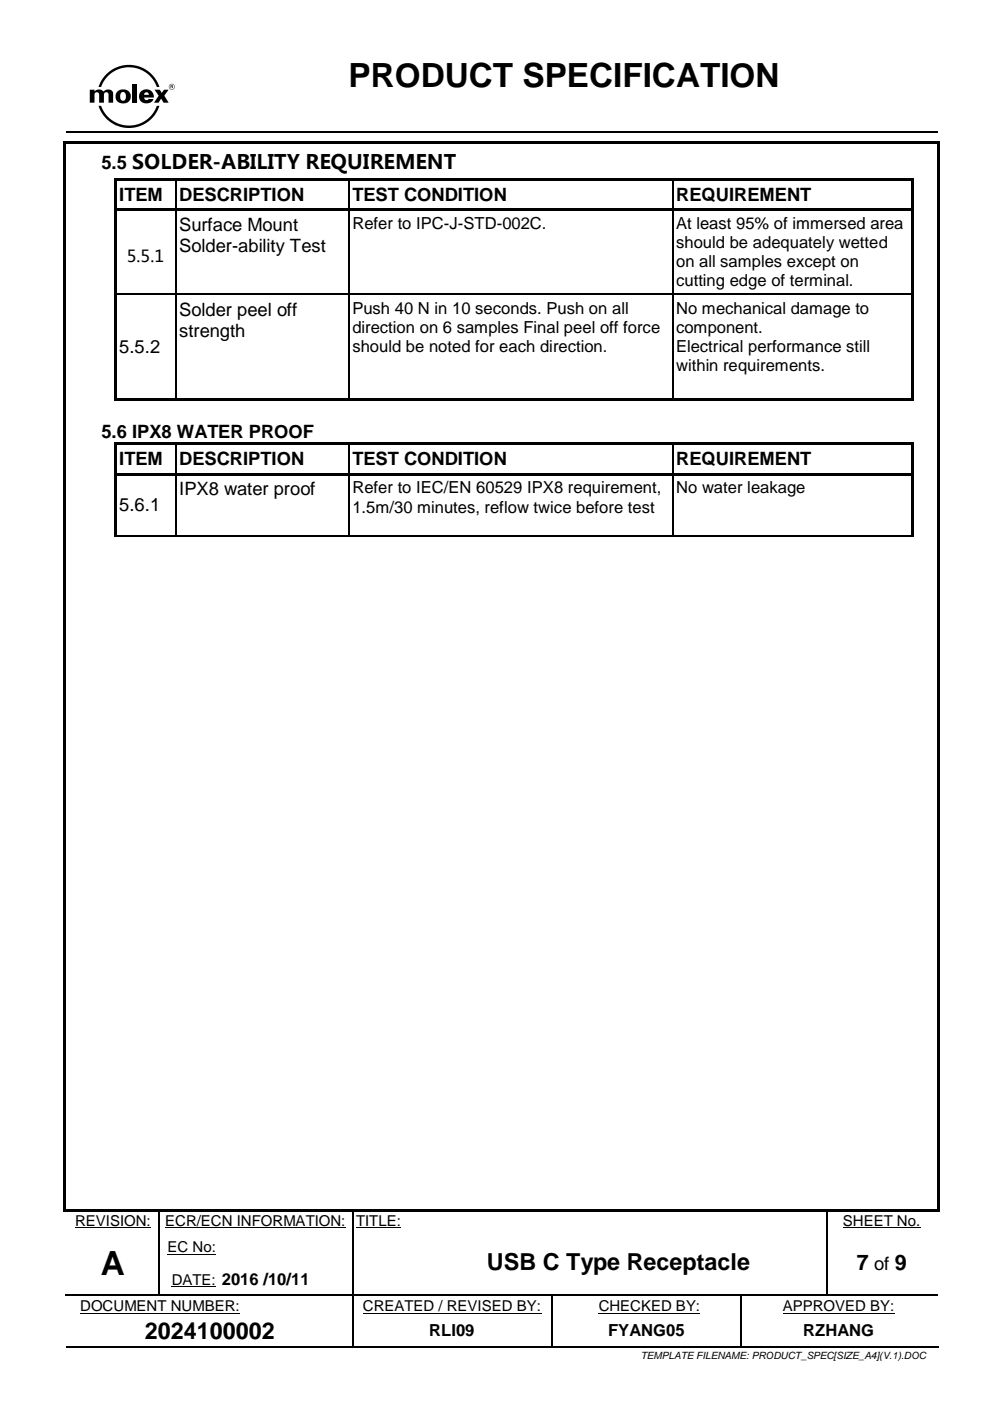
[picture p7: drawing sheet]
<svg xmlns="http://www.w3.org/2000/svg" width="210mm" height="297mm" viewBox="0 0 210 297" stroke-linecap="round" stroke-linejoin="round" font-family="sans-serif">
<path d="M14 27.9h184.7M14 256.4h19.5M33.8 256.4h40.8M74.9 256.4h11.9M87.1 256.4h88.2M175.6 256.4h22.7M74.7 279.2v6.1M116.9 279.2v6.1M14 285.5h60.6M74.9 285.5h41.8M117.1 285.5h39.9M157.3 285.5h41" fill="none" stroke="#000" stroke-width=".34"/>
<path d="M15.9 260.2h16.1M17 278.3h33.9M35 260.2h38.3M35.5 265.8h10.3M36.4 272.7h9.4M75.5 260.2h9.5M76.9 278.3h37.8M126.9 278.3h21.5M165.9 278.3h23.7M178.7 260.2h16.4" fill="none" stroke="#000" stroke-width=".21"/>
<g fill="#000">
<path d="M25.7 19.6l.2-.1a.74 .74 0 0 1 .7 .3 .74 .74 0 0 1 .1 .8 .62 .62 0 0 1-.6 .8 .62 .62 0 0 1-.6-.8v-.5zM24.8 19.4a1.59 1.59 0 0 0 1 2.5 1.59 1.59 0 0 0 1.9-1.8 1.71 1.71 0 0 0-2.9-.7z" fill-rule="evenodd"/>
<path d="M22.5 15.8a6.8 6.8 0 0 1 11.3 2.6h-.6a6.3 6.3 0 0 0-5.9-4.1 6.3 6.3 0 0 0-5.9 4.1h-.5l.6-1.4z" fill-rule="evenodd"/>
<path d="M32.8 19h1.1l.4 .7 .5-.7h.9l-.9 1.3 .9 1.5h-1l-.5-.9-.6 .9h-1l1-1.5z" fill-rule="evenodd"/>
<path d="M35.8 18.4a.63 .63 0 0 1 1.2 0 .63 .63 0 0 1-1.2 0zM35.9 18.4a.55 .55 0 0 0 1.1 0 .55 .55 0 0 0-1.1 0z" fill-rule="evenodd"/>
<path d="M36.3 18.2l.2 .1h-.2zM36.1 18.1v.6h.2v-.3l.4 .3-.1-.6z" fill-rule="evenodd"/>
<path d="M13.5 30h.5v.5h-.5z" fill-rule="evenodd"/>
<path d="M13.5 30h.5v.5h-.5z" fill-rule="evenodd"/>
<path d="M14 30h184.7v.5h-184.7z" fill-rule="evenodd"/>
<path d="M19 19h1v.4l.1-.1a1.28 1.28 0 0 1 1.9 .1 1.16 1.16 0 0 1 2 .3v2.1h-1v-1.8a.49 .49 0 0 0-.5-.5 .49 .49 0 0 0-.5 .5v1.8h-1v-1.8a.49 .49 0 0 0-.5-.5 .49 .49 0 0 0-.5 .5v1.8h-1z" fill-rule="evenodd"/>
<path d="M24.3 37.8h.5v1.2h-.5z" fill-rule="evenodd"/>
<path d="M24.3 37.8h.5v.5h-.5z" fill-rule="evenodd"/>
<path d="M24.8 37.8h12.3v.5h-12.3z" fill-rule="evenodd"/>
<path d="M28.1 17.8h1v4h-1z" fill-rule="evenodd"/>
<path d="M29.8 19.4a1.58 1.58 0 0 0 .5 2.4 1.58 1.58 0 0 0 2.2-.8h-1a.51 .51 0 0 1-.6 .2 .51 .51 0 0 1-.3-.5h2a1.61 1.61 0 0 0-.9-1.6 1.61 1.61 0 0 0-1.9 .3zM30.7 19.7l.3-.1a.49 .49 0 0 1 .5 .5h-.9z" fill-rule="evenodd"/>
<path d="M20.9 22.4h.5a6.3 6.3 0 0 0 5.9 4.2 6.3 6.3 0 0 0 5.9-4.2h.6a6.8 6.8 0 0 1-6.5 4.7 6.8 6.8 0 0 1-6.4-4.7z" fill-rule="evenodd"/>
<path d="M37.1 38.3h.2v.7h-.2z" fill-rule="evenodd"/>
<path d="M37.1 37.8h.5v.5h-.5z" fill-rule="evenodd"/>
<path d="M37.6 37.8h36.2v.5h-36.2z" fill-rule="evenodd"/>
<path d="M73.8 38.3h.3v.7h-.3z" fill-rule="evenodd"/>
<path d="M73.8 37.8h.5v.5h-.5z" fill-rule="evenodd"/>
<path d="M74.3 37.8h68.1v.5h-68.1z" fill-rule="evenodd"/>
<path d="M142.4 38.3h.3v.7h-.3z" fill-rule="evenodd"/>
<path d="M142.4 37.8h.5v.5h-.5z" fill-rule="evenodd"/>
<path d="M142.9 37.8h50.2v.5h-50.2z" fill-rule="evenodd"/>
<path d="M193.1 37.8h.5v1.2h-.5z" fill-rule="evenodd"/>
<path d="M193.1 37.8h.5v.5h-.5z" fill-rule="evenodd"/>
<path d="M198.7 30h.5v.5h-.5z" fill-rule="evenodd"/>
<path d="M198.7 30h.5v.5h-.5z" fill-rule="evenodd"/>
<path d="M24.3 39h.5v5.2h-.5z" fill-rule="evenodd"/>
<path d="M24.3 44.2h.5v1.1h-.5z" fill-rule="evenodd"/>
<path d="M24.8 44.2h12.3v.6h-12.3z" fill-rule="evenodd"/>
<path d="M37.1 44.8h.2v.5h-.2z" fill-rule="evenodd"/>
<path d="M37.1 44.2h.5v.6h-.5z" fill-rule="evenodd"/>
<path d="M37.6 44.2h36.2v.6h-36.2z" fill-rule="evenodd"/>
<path d="M73.8 44.8h.3v.5h-.3z" fill-rule="evenodd"/>
<path d="M73.8 44.2h.5v.6h-.5z" fill-rule="evenodd"/>
<path d="M74.3 44.2h68.1v.6h-68.1z" fill-rule="evenodd"/>
<path d="M142.4 44.8h.3v.5h-.3z" fill-rule="evenodd"/>
<path d="M142.4 44.2h.5v.6h-.5z" fill-rule="evenodd"/>
<path d="M142.9 44.2h50.2v.6h-50.2z" fill-rule="evenodd"/>
<path d="M193.1 39h.5v5.2h-.5z" fill-rule="evenodd"/>
<path d="M193.1 44.2h.5v1.1h-.5z" fill-rule="evenodd"/>
<path d="M24.3 45.3h.5v17h-.5z" fill-rule="evenodd"/>
<path d="M24.3 62.3h.5v1h-.5z" fill-rule="evenodd"/>
<path d="M37.1 62.3h.2v1h-.2z" fill-rule="evenodd"/>
<path d="M73.8 62.3h.3v1h-.3z" fill-rule="evenodd"/>
<path d="M142.4 62.3h.3v1h-.3z" fill-rule="evenodd"/>
<path d="M193.1 45.3h.5v17h-.5z" fill-rule="evenodd"/>
<path d="M193.1 62.3h.5v1h-.5z" fill-rule="evenodd"/>
<path d="M24.3 63.3h.5v21h-.5z" fill-rule="evenodd"/>
<path d="M24.3 84.3h.5v.5h-.5z" fill-rule="evenodd"/>
<path d="M24.3 84.3h.5v.5h-.5z" fill-rule="evenodd"/>
<path d="M24.3 93.8h.5v1.3h-.5z" fill-rule="evenodd"/>
<path d="M24.3 93.8h.5v.5h-.5z" fill-rule="evenodd"/>
<path d="M24.8 84.3h12.3v.5h-12.3z" fill-rule="evenodd"/>
<path d="M24.8 93.8h12.3v.5h-12.3z" fill-rule="evenodd"/>
<path d="M37.1 84.3h.5v.5h-.5z" fill-rule="evenodd"/>
<path d="M37.1 94.3h.2v.8h-.2z" fill-rule="evenodd"/>
<path d="M37.1 93.8h.5v.5h-.5z" fill-rule="evenodd"/>
<path d="M37.6 84.3h36.2v.5h-36.2z" fill-rule="evenodd"/>
<path d="M37.6 93.8h36.2v.5h-36.2z" fill-rule="evenodd"/>
<path d="M73.8 84.3h.5v.5h-.5z" fill-rule="evenodd"/>
<path d="M73.8 94.3h.3v.8h-.3z" fill-rule="evenodd"/>
<path d="M73.8 93.8h.5v.5h-.5z" fill-rule="evenodd"/>
<path d="M74.3 84.3h68.1v.5h-68.1z" fill-rule="evenodd"/>
<path d="M74.3 93.8h68.1v.5h-68.1z" fill-rule="evenodd"/>
<path d="M142.4 84.3h.5v.5h-.5z" fill-rule="evenodd"/>
<path d="M142.4 94.3h.3v.8h-.3z" fill-rule="evenodd"/>
<path d="M142.4 93.8h.5v.5h-.5z" fill-rule="evenodd"/>
<path d="M142.9 84.3h50.2v.5h-50.2z" fill-rule="evenodd"/>
<path d="M142.9 93.8h50.2v.5h-50.2z" fill-rule="evenodd"/>
<path d="M193.1 63.3h.5v21h-.5z" fill-rule="evenodd"/>
<path d="M193.1 84.3h.5v.5h-.5z" fill-rule="evenodd"/>
<path d="M193.1 84.3h.5v.5h-.5z" fill-rule="evenodd"/>
<path d="M193.1 93.8h.5v1.3h-.5z" fill-rule="evenodd"/>
<path d="M193.1 93.8h.5v.5h-.5z" fill-rule="evenodd"/>
<path d="M24.3 95.1h.5v5.2h-.5z" fill-rule="evenodd"/>
<path d="M24.3 100.3h.5v1h-.5z" fill-rule="evenodd"/>
<path d="M24.3 101.3h.5v12.1h-.5z" fill-rule="evenodd"/>
<path d="M24.8 100.3h12.3v.5h-12.3z" fill-rule="evenodd"/>
<path d="M37.1 100.8h.2v.5h-.2z" fill-rule="evenodd"/>
<path d="M37.1 100.3h.5v.5h-.5z" fill-rule="evenodd"/>
<path d="M37.1 113.4h.2v.2h-.2z" fill-rule="evenodd"/>
<path d="M37.6 100.3h36.2v.5h-36.2z" fill-rule="evenodd"/>
<path d="M73.8 100.8h.3v.5h-.3z" fill-rule="evenodd"/>
<path d="M73.8 100.3h.5v.5h-.5z" fill-rule="evenodd"/>
<path d="M73.8 113.4h.3v.2h-.3z" fill-rule="evenodd"/>
<path d="M74.3 100.3h68.1v.5h-68.1z" fill-rule="evenodd"/>
<path d="M142.4 100.8h.3v.5h-.3z" fill-rule="evenodd"/>
<path d="M142.4 100.3h.5v.5h-.5z" fill-rule="evenodd"/>
<path d="M142.4 113.4h.3v.2h-.3z" fill-rule="evenodd"/>
<path d="M142.9 100.3h50.2v.5h-50.2z" fill-rule="evenodd"/>
<path d="M193.1 95.1h.5v5.2h-.5z" fill-rule="evenodd"/>
<path d="M193.1 100.3h.5v1h-.5z" fill-rule="evenodd"/>
<path d="M193.1 101.3h.5v12.1h-.5z" fill-rule="evenodd"/>
<path d="M193.1 113.4h.5v.2h-.5z" fill-rule="evenodd"/>
<path d="M13.5 30.5h.5v225.7h-.5z" fill-rule="evenodd"/>
<path d="M13.5 256.2h.5v.5h-.5z" fill-rule="evenodd"/>
<path d="M13.5 256.2h.5v.5h-.5z" fill-rule="evenodd"/>
<path d="M14 256.2h184.7v.5h-184.7z" fill-rule="evenodd"/>
<path d="M33.5 256.6h.2v.2h-.2z" fill-rule="evenodd"/>
<path d="M33.5 256.2h.3v.4h-.3z" fill-rule="evenodd"/>
<path d="M74.6 256.6h.3v.2h-.3z" fill-rule="evenodd"/>
<path d="M74.6 256.2h.3v.4h-.3z" fill-rule="evenodd"/>
<path d="M86.8 256.2h.3v.4h-.3z" fill-rule="evenodd"/>
<path d="M175.3 256.6h.2v.2h-.2z" fill-rule="evenodd"/>
<path d="M175.3 256.2h.3v.4h-.3z" fill-rule="evenodd"/>
<path d="M198.3 256.2h.4v.4h-.4z" fill-rule="evenodd"/>
<path d="M198.7 30.5h.5v225.7h-.5z" fill-rule="evenodd"/>
<path d="M198.7 256.2h.5v.5h-.5z" fill-rule="evenodd"/>
<path d="M198.7 256.2h.5v.5h-.5z" fill-rule="evenodd"/>
<path d="M33.5 260.6h.2v.9h-.2z" fill-rule="evenodd"/>
<path d="M33.5 267.5h.2v.9h-.2z" fill-rule="evenodd"/>
<path d="M33.5 274.4h.2v.2h-.2z" fill-rule="evenodd"/>
<path d="M45.8 274.4h.3v.2h-.3z" fill-rule="evenodd"/>
<path d="M74.6 278.7h.3v.5h-.3z" fill-rule="evenodd"/>
<path d="M74.6 260.6h.3v.9h-.3z" fill-rule="evenodd"/>
<path d="M74.6 267.5h.3v.9h-.3z" fill-rule="evenodd"/>
<path d="M74.6 274.4h.3v.5h-.3z" fill-rule="evenodd"/>
<path d="M86.8 274.4h.3v.2h-.3z" fill-rule="evenodd"/>
<path d="M116.7 278.7h.4v.5h-.4z" fill-rule="evenodd"/>
<path d="M116.8 274.6h.2v.3h-.2z" fill-rule="evenodd"/>
<path d="M116.8 274.4h.2v.2h-.2z" fill-rule="evenodd"/>
<path d="M157 274.6h.3v.3h-.3z" fill-rule="evenodd"/>
<path d="M157 274.4h.3v.2h-.3z" fill-rule="evenodd"/>
<path d="M157 278.7h.3v.5h-.3z" fill-rule="evenodd"/>
<path d="M175.3 260.6h.2v.9h-.2z" fill-rule="evenodd"/>
<path d="M175.3 267.5h.2v.9h-.2z" fill-rule="evenodd"/>
<path d="M175.3 274.4h.2v.2h-.2z" fill-rule="evenodd"/>
<path d="M74.6 285.3h.3v.3h-.3z" fill-rule="evenodd"/>
<path d="M116.7 285.3h.4v.3h-.4z" fill-rule="evenodd"/>
<path d="M157 285.3h.3v.3h-.3z" fill-rule="evenodd"/>
<path d="M198.3 285.3h.4v.3h-.4z" fill-rule="evenodd"/>
<path d="M198.6 285.3h.3v.3h-.3z" fill-rule="evenodd"/>
</g>
<g fill="none" stroke="#000" stroke-width=".25">
<path d="M37.2 39v5.2M73.9 39v5.2M142.6 39v5.2M37.2 45.3v17M73.9 45.3v17M142.6 45.3v17M24.8 62.4h12.3M37.2 63.3v21M37.3 62.4h36.5M73.9 63.3v21M74.1 62.4h68.3M142.6 63.3v21"/>
<path d="M142.7 62.4h50.4M37.2 95.1v5.2M73.9 95.1v5.2M142.6 95.1v5.2M24.3 113.5h12.8M37.2 101.3v12.1M37.3 113.5h36.5M73.9 101.3v12.1M74.1 113.5h68.3M142.6 101.3v12.1M142.7 113.5h50.4M33.6 256.8v3.8"/>
<path d="M74.7 256.8v3.8M175.4 256.8v3.8M14 274.5h19.5M33.6 261.5v6M33.6 268.4v6M33.7 274.5h12.1M46.1 274.5h28.5M74.7 261.5v6M74.7 268.4v6M74.7 274.9v3.8M74.9 274.5h11.9M87.1 274.5h29.7"/>
<path d="M116.9 274.9v3.8M117 274.5h40M157.1 274.9v3.8M157.1 279.2v6.1M157.3 274.5h18M175.4 261.5v6M175.4 268.4v6M175.5 274.5h23.2"/>
</g>
<g font-size="7.1">
<text x="73.9" y="18.5">PRODUCT SPECIFICATION</text>
<text x="21.4" y="270.1">A</text>
</g>
<g font-size="5">
<text x="103.2" y="269.1">USB C Type Receptacle</text>
<text x="30.7" y="283.8">2024100002</text>
</g>
<g font-size="4.6">
<text x="181.6" y="269.2">7</text>
<text x="189.6" y="269.2">9</text>
</g>
<g font-size="3.9">
<text x="21.5" y="35.7">5.5 SOLDER-ABILITY REQUIREMENT</text>
<text x="25.3" y="42.6">ITEM</text>
<text x="38" y="42.6">DESCRIPTION</text>
<text x="74.7" y="42.6">TEST CONDITION</text>
<text x="143.3" y="42.6">REQUIREMENT</text>
<text x="38" y="48.9">Surface Mount</text>
<text x="38" y="53.3">Solder-ability Test</text>
<text x="38" y="66.9">Solder peel off</text>
<text x="38" y="71.3">strength</text>
<text x="25.3" y="74.8">5.5.2</text>
<text x="21.5" y="92.9">5.6 IPX8 WATER PROOF</text>
<text x="25.3" y="98.7">ITEM</text>
<text x="38" y="98.7">DESCRIPTION</text>
<text x="74.7" y="98.7">TEST CONDITION</text>
<text x="143.3" y="98.7">REQUIREMENT</text>
<text x="38" y="104.9">IPX8 water proof</text>
<text x="25.3" y="108.3">5.6.1</text>
<text x="185.3" y="269.2">of</text>
</g>
<g font-size="3.5">
<text x="74.7" y="48.5">Refer to IPC-J-STD-002C.</text>
<text x="143.3" y="48.5">At least 95% of immersed area</text>
<text x="143.3" y="52.6">should be adequately wetted</text>
<text x="26.9" y="55.5">5.5.1</text>
<text x="143.3" y="56.6">on all samples except on</text>
<text x="143.3" y="60.7">cutting edge of terminal.</text>
<text x="74.7" y="66.6">Push 40 N in 10 seconds. Push on all</text>
<text x="74.7" y="70.6">direction on 6 samples Final peel off force</text>
<text x="143.3" y="66.6">No mechanical damage to</text>
<text x="143.3" y="70.6">component.</text>
<text x="74.7" y="74.6">should be noted for each direction.</text>
<text x="143.3" y="74.6">Electrical performance still</text>
<text x="143.3" y="78.7">within requirements.</text>
<text x="74.7" y="104.6">Refer to IEC/EN 60529 IPX8 requirement,</text>
<text x="143.3" y="104.6">No water leakage</text>
<text x="74.7" y="108.6">1.5m/30 minutes, reflow twice before test</text>
<text x="91" y="283.2">RLI09</text>
<text x="128.9" y="283.2">FYANG05</text>
<text x="170.3" y="283.2">RZHANG</text>
</g>
<g font-size="3.2">
<text x="15.9" y="259.8">REVISION:</text>
<text x="35" y="259.8">ECR/ECN INFORMATION:</text>
<text x="75.5" y="259.8">TITLE:</text>
<text x="178.7" y="259.8">SHEET No.</text>
<text x="35.5" y="265.3">EC No:</text>
<text x="36.4" y="272.2">DATE: 2016 /10/11</text>
<text x="17" y="277.8">DOCUMENT NUMBER:</text>
<text x="76.9" y="277.8">CREATED / REVISED BY:</text>
<text x="126.9" y="277.8">CHECKED BY:</text>
<text x="165.9" y="277.8">APPROVED BY:</text>
</g>
<text font-size="2.1" x="135.8" y="288.1">TEMPLATE FILENAME: PRODUCT_SPEC[SIZE_A4](V.1).DOC</text>
</svg>
